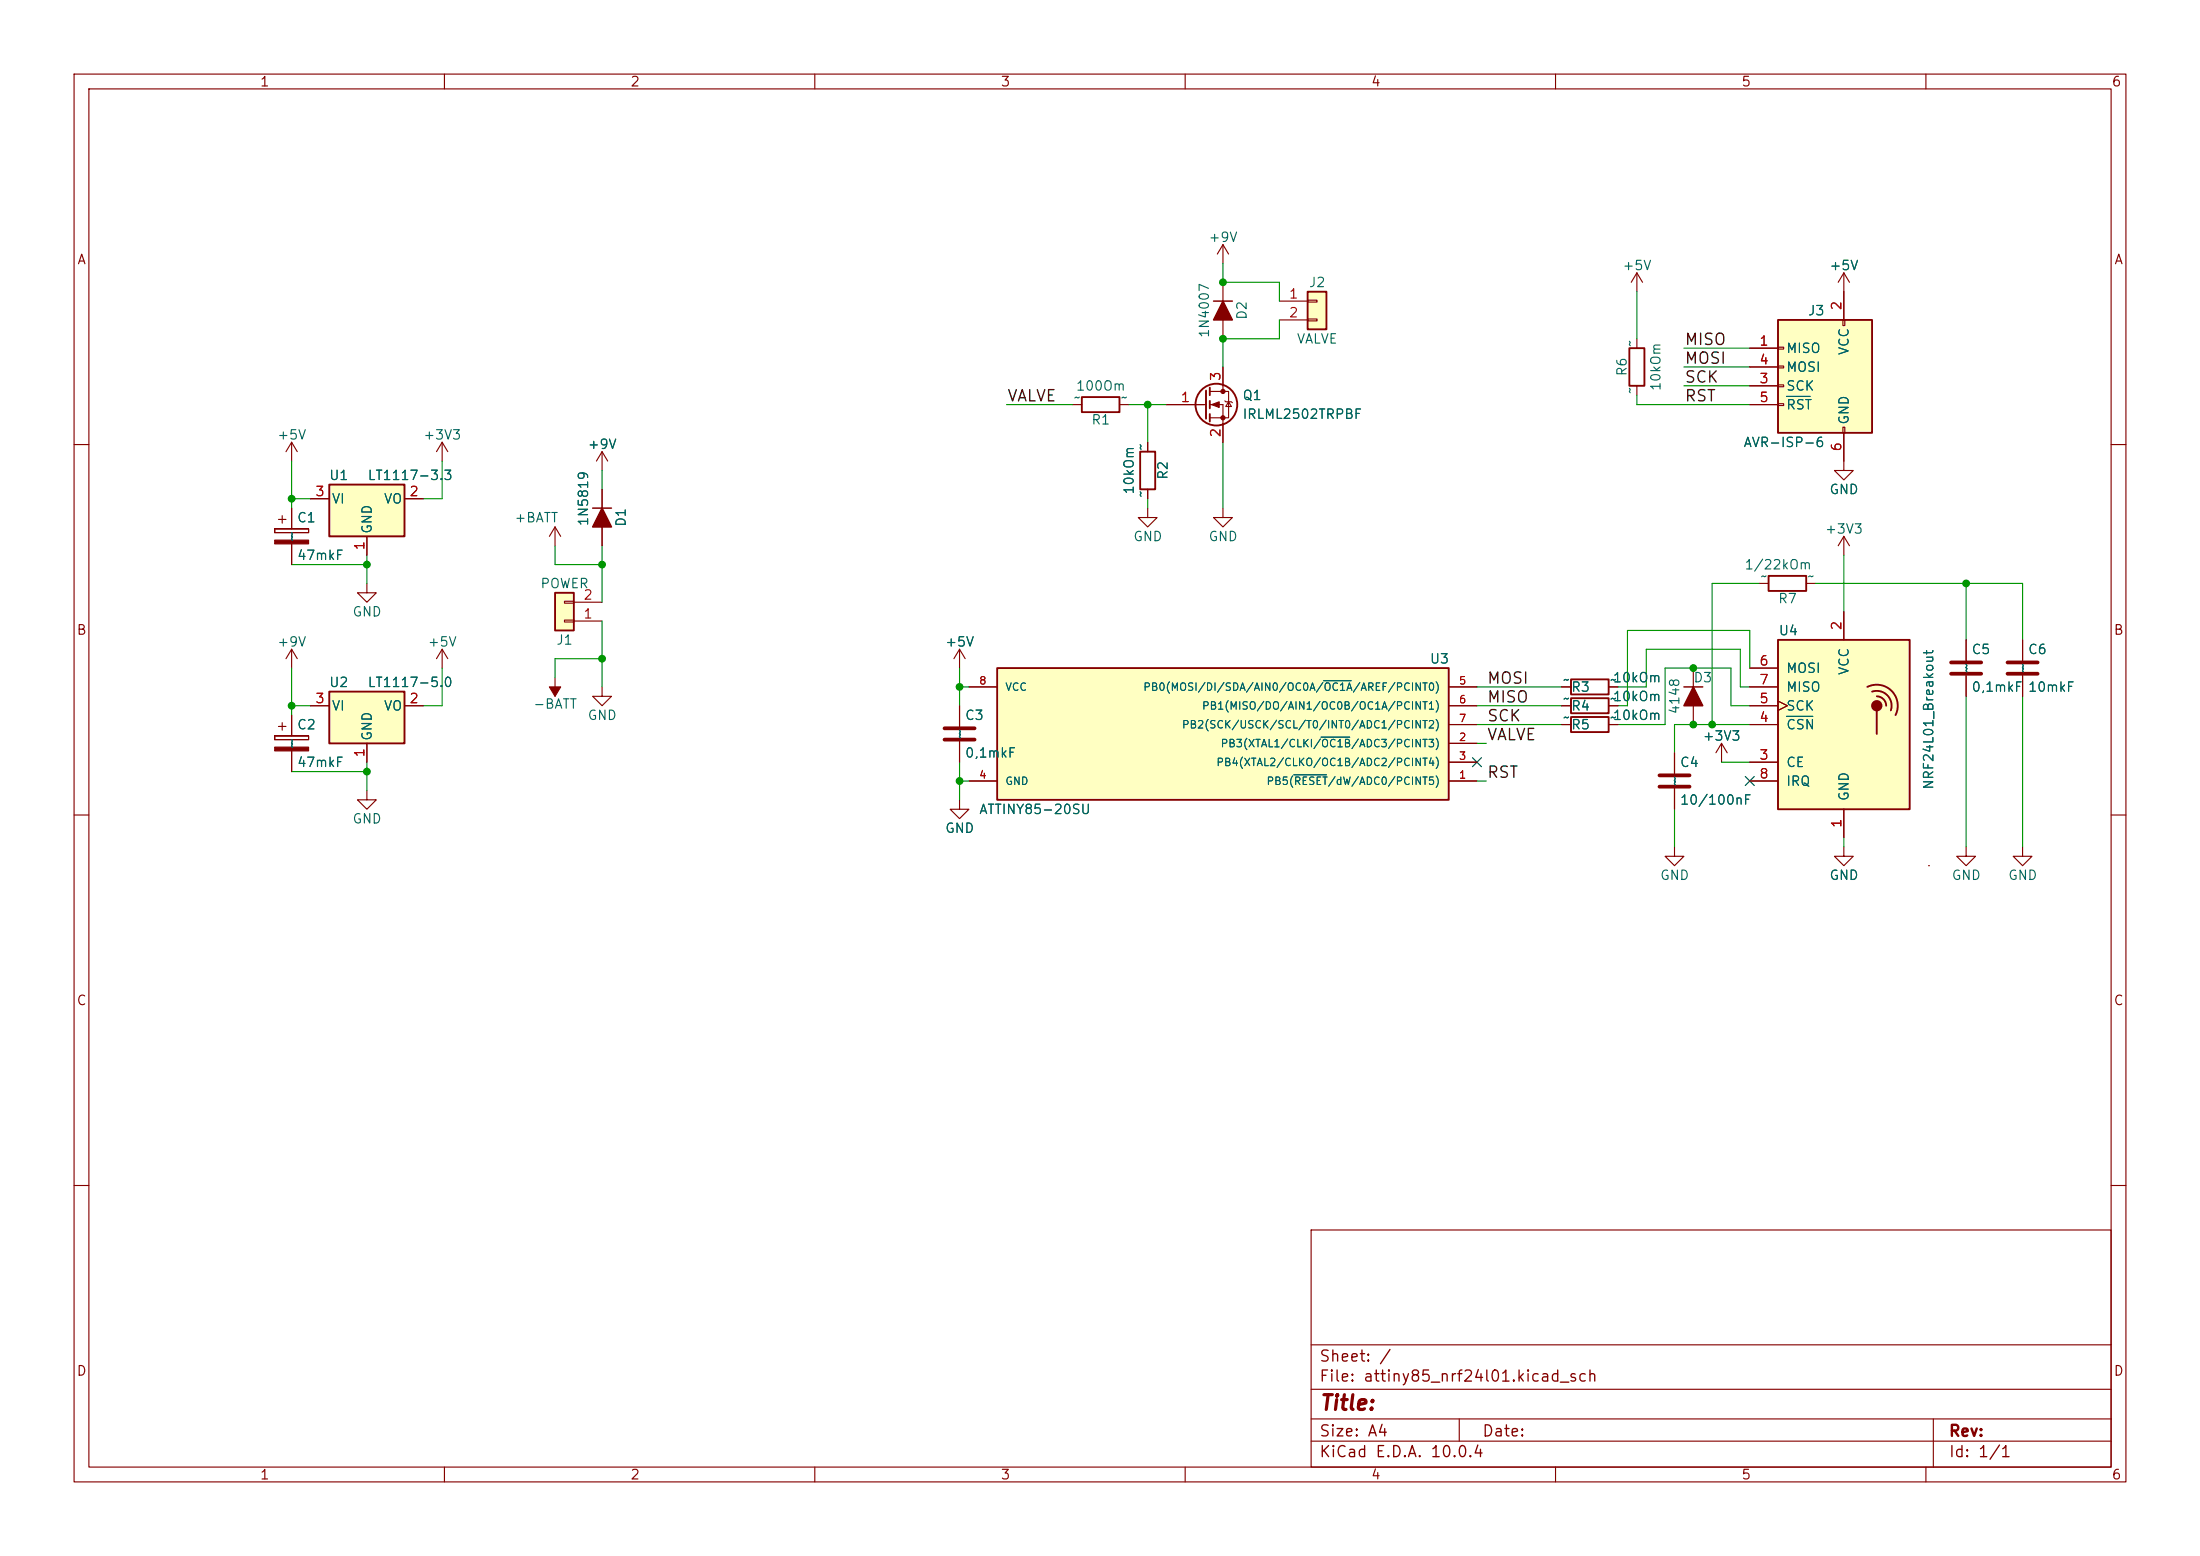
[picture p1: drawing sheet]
<svg xmlns="http://www.w3.org/2000/svg" width="297mm" height="210mm" viewBox="0 0 297 210" stroke-linecap="round" stroke-linejoin="round" font-family="sans-serif">
<g fill="none" stroke="#840000" stroke-width=".15">
<path d="M10 10h277v190h-277zM12 12h273v186h-273zM60 10v2M110 10v2M160 10v2M210 10v2M260 10v2M248.9 36.8v2.6M248.9 36.8l-.7 1.3M248.9 36.8l.8 1.3M221 45.7v1.3M221 52.1v1.2"/>
<path d="M10 60h2M248.9 62.2v1.3h1.3l-1.3 1.3-1.3-1.3h1.3M248.9 72.4l-.7 1.3M248.9 72.4l.8 1.3M248.9 72.4v2.5M285 60h2M10 110h2M129.5 108v1.2h1.3l-1.3 1.3-1.2-1.3h1.2M285 110h2M10 160h2M177 166h108v32h-108zM285 160h2"/>
<path d="M60 198v2M110 198v2M160 198v2M177 194.5h108M177 191.5h108M177 187.5h108M177 181.5h108M197 191.5v3M210 198v2M260 198v2M261 191.5v6.5"/>
</g>
<path d="M220 47h2v5.1h-2z" fill="none" stroke="#840000" stroke-width=".25"/>
<path d="M240 43.2h12.7v15.2h-12.7z" fill="#ffffc2"/>
<g fill="none" stroke="#840000" stroke-width=".15">
<path d="M248.9 39.4v3.8M236.2 47h3.8M236.2 52.1h3.8M236.2 49.5h3.8M236.2 54.6h3.8M240 46.9h.8v.2h-.8zM240 49.4h.8v.3h-.8zM240 51.9h.8v.3h-.8zM240 54.5h.8v.2h-.8zM248.8 43.2h.2v.7h-.2zM248.8 57.7h.2v.7h-.2zM248.9 58.4v3.8"/>
<path d="M237.5 78.7h1.3M243.8 78.7h1.3M228.6 90.2v7.6"/>
</g>
<path d="M240 43.2h12.7v15.2h-12.7zM238.8 77.7h5v2.1h-5z" fill="none" stroke="#840000" stroke-width=".25"/>
<path d="M241.2 53.5h3.2" fill="none" stroke="#006464" stroke-width=".15"/>
<path d="M227.3 92.7h2.6" fill="none" stroke="#840000" stroke-width=".2"/>
<path d="M228.6 92.7l1.3 2.6h-2.6z" fill="#840000" stroke="#840000" stroke-width=".2"/>
<path d="M176.5 39.4h2.6v5.1h-2.6z" fill="#ffffc2"/>
<path d="M176.5 39.4h2.6v5.1h-2.6z" fill="none" stroke="#840000" stroke-width=".25"/>
<path d="M172.7 40.6h3.8M172.7 43.2h3.8M176.5 40.5h1.3v.3h-1.3zM176.5 43.1h1.3v.2h-1.3zM165.1 68.6v1.3h1.3l-1.3 1.2-1.3-1.2h1.3" fill="none" stroke="#840000" stroke-width=".15"/>
<path d="M134.6 90.2h61v17.8h-61z" fill="#ffffc2"/>
<path d="M134.6 90.2h61v17.8h-61zM212.1 96.8h5.1v2h-5.1zM212.1 94.2h5.1v2.1h-5.1zM212.1 91.7h5.1v2h-5.1z" fill="none" stroke="#840000" stroke-width=".25"/>
<g fill="none" stroke="#840000" stroke-width=".15">
<path d="M165.1 38.1v7.6M221 36.8l-.8 1.3M221 36.8l.7 1.3M221 36.8v2.6M59.7 59.7l-.8 1.3M59.7 59.7l.8 1.3M59.7 59.7v2.5M49.5 78.7v1.3h1.3l-1.3 1.3-1.2-1.3h1.2M130.8 92.7h3.8M195.6 92.7h3.8M195.6 95.3h3.8M195.6 97.8h3.8"/>
<path d="M210.8 92.7h1.3M210.8 95.3h1.3M210.8 97.8h1.3M217.2 92.7h1.2M217.2 95.3h1.2M217.2 97.8h1.2M265.4 86.4v2.8M265.4 91.2v2.8M273 86.4v2.8M273 91.2v2.8M130.8 105.4h3.8M195.6 105.4h3.8"/>
<path d="M195.6 100.3h3.8M195.6 102.9h3.8M226.1 114.3v1.3h1.2l-1.2 1.2-1.3-1.2h1.3M226.1 101.6v2.8M226.1 106.4v2.8"/>
</g>
<path d="M178.3 99.5h3.9M178.7 91.9h3.7M174.7 104.6h4.4" fill="none" stroke="#006464" stroke-width=".15"/>
<path d="M163.8 40.6h2.6" fill="none" stroke="#840000" stroke-width=".2"/>
<path d="M165.1 40.6l1.3 2.6h-2.6z" fill="#840000" stroke="#840000" stroke-width=".2"/>
<path d="M263.4 89.4h4.1M263.4 90.9h4.1M271 89.4h4.1M271 90.9h4.1M224 104.6h4.1M224 106.2h4.1" fill="none" stroke="#840000" stroke-width=".51"/>
<path d="M44.4 65.4h10.2v7h-10.2z" fill="#ffffc2"/>
<g fill="none" stroke="#840000" stroke-width=".25">
<path d="M146 53.6h5.1v2h-5.1zM162.8 52.7v3.8M163.3 52.3v1M163.3 54.1v1M163.3 55.9v1M44.4 65.4h10.2v7h-10.2zM153.9 61h2.1v5h-2.1z"/>
<circle cx="164.2" cy="54.6" r="2.82"/>
</g>
<g fill="none" stroke="#840000" stroke-width=".15">
<path d="M165.1 33l-.8 1.3M165.1 33l.8 1.3M165.1 33v2.6M39.4 59.7l-.8 1.3M39.4 59.7l.7 1.3M39.4 59.7v2.5M144.8 54.6h1.2M151.1 54.6h1.3M154.9 59.7v1.3M157.5 54.6h5.1M162.6 54.6h.2M163.3 54.6h1.8v5.1"/>
<path d="M163.3 52.8h1.8M165.1 52.8h.8v3.6h-2.6M165.1 49.5v3.3M165.4 54.1l.1 .1h.7l.2 .2M165.9 54.2l.3 .7h-.7zM37.1 71.4v.5zM37.1 71.9h4.6zM37.1 71.4h4.6zM37.6 70.1h1M38.1 69.6v1M39.4 68.6v2.8M39.4 73.4v2.8"/>
<path d="M41.7 71.4v.5zM41.9 67.3h2.5M49.5 72.4v2.5M54.6 67.3h2.5M81.3 61l-.8 1.2M81.3 61l.7 1.2M81.3 61v2.5M154.9 68.6v1.3h1.3l-1.3 1.2-1.2-1.2h1.2M154.9 66v1.3M39.4 87.6v2.6M39.4 87.6l-.8 1.3M39.4 87.6l.7 1.3"/>
<path d="M59.7 87.6l-.8 1.3M59.7 87.6l.8 1.3M59.7 87.6v2.6M129.5 87.6l-.7 1.3M129.5 87.6l.8 1.3M129.5 87.6v2.6M129.5 95.3v2.7M129.5 100.1v2.8"/>
</g>
<g fill="#840000" stroke="#840000" stroke-width=".15">
<path d="M37.1 72.9h4.6v.5h-4.6z"/>
<path d="M163.6 54.6l1-.4v.8z"/>
<circle cx="165.1" cy="52.8" r=".28"/>
<circle cx="165.1" cy="56.4" r=".28"/>
</g>
<path d="M127.5 98.3h4.1M127.5 99.8h4.1" fill="none" stroke="#840000" stroke-width=".51"/>
<path d="M240 86.4h17.8v22.8h-17.8z" fill="#ffffc2"/>
<path d="M240 86.4h17.8v22.8h-17.8zM252.1 92.7a2.84 2.84 0 0 1 3.3 .5 2.84 2.84 0 0 1 .5 3.3M252.7 93.3a2.01 2.01 0 0 1 2.1 .5 2.01 2.01 0 0 1 .5 2.1M253.4 94a1.3 1.3 0 0 1 1.2 1.3M253.4 95.9v3.2" fill="none" stroke="#840000" stroke-width=".25"/>
<circle cx="253.4" cy="95.2" r=".63" fill="#840000" stroke="#840000" stroke-width=".25"/>
<g fill="none" stroke="#840000" stroke-width=".15">
<path d="M74.9 71.1v2.6M74.9 71.1l-.7 1.3M74.9 71.1l.8 1.3M81.3 66v7.7M37.1 99.3v.5zM37.1 99.8h4.6zM37.1 99.3h4.6zM37.6 98h1M38.1 97.5v1.1M39.4 96.5v2.8M41.7 99.3v.5zM74.9 91.4v2.6"/>
<path d="M81.3 92.7v1.3h1.2l-1.2 1.3-1.3-1.3h1.3M236.2 97.8h3.8M236.2 95.3h3.8M236.2 90.2h3.8M236.2 92.7h3.8M240 94.6l1.3 .7-1.3 .6M248.9 82.6v3.8M39.4 101.3v2.8M49.5 106.7v1.3h1.3l-1.3 1.2-1.2-1.2h1.2M232.4 100.3l-.8 1.3M232.4 100.3l.8 1.3M232.4 100.3v2.6"/>
<path d="M236.2 102.9h3.8M236.2 105.4h3.8M248.9 114.3v1.3h1.3l-1.3 1.2-1.3-1.2h1.3M248.9 109.2v3.8M260.3 116.8h.1M265.4 114.3v1.3h1.3l-1.3 1.2-1.2-1.2h1.2M273 114.3v1.3h1.3l-1.3 1.2-1.2-1.2h1.2"/>
</g>
<path d="M241.2 96.7h3.5" fill="none" stroke="#006464" stroke-width=".15"/>
<g fill="#840000" stroke="#840000" stroke-width=".15">
<path d="M74.2 92.7h1.5l-.8 1.3z"/>
<path d="M37.1 100.8h4.6v.5h-4.6z"/>
</g>
<path d="M80 68.6h2.5" fill="none" stroke="#840000" stroke-width=".2"/>
<path d="M81.3 68.6l1.2 2.5h-2.5z" fill="#840000" stroke="#840000" stroke-width=".2"/>
<path d="M74.9 80h2.6v5.1h-2.6z" fill="#ffffc2"/>
<path d="M74.9 80h2.6v5.1h-2.6z" fill="none" stroke="#840000" stroke-width=".25"/>
<path d="M76.2 83.7h1.3v.2h-1.3zM76.2 81.2h1.3v.2h-1.3zM77.5 83.8h3.8M77.5 81.3h3.8" fill="none" stroke="#840000" stroke-width=".15"/>
<path d="M44.4 93.3h10.2v7h-10.2z" fill="#ffffc2"/>
<path d="M44.4 93.3h10.2v7h-10.2z" fill="none" stroke="#840000" stroke-width=".25"/>
<g fill="none" stroke="#840000" stroke-width=".15">
<path d="M248.9 39.4v3.8M154.9 59.7v1.3M157.5 54.6h5.1M165.1 49.5v2.6M165.1 57.2v2.5M236.2 47h3.8M236.2 52.1h3.8M236.2 49.5h3.8M236.2 54.6h3.8M248.9 58.4v3.8M39.4 68.6v2.8M39.4 73.4v2.8"/>
<path d="M41.9 67.3h2.5M49.5 72.4v2.5M54.6 67.3h2.5M81.3 66v2.6M81.3 71.1v2.6M154.9 66v1.3M39.4 96.5v2.8M41.9 95.3h2.5M54.6 95.3h2.5M129.5 95.3v2.7M130.8 92.7h3.8M195.6 95.3h3.8"/>
<path d="M195.6 97.8h3.8M195.6 92.7h3.8M210.8 95.3h1.3M210.8 97.8h1.3M210.8 92.7h1.3M217.2 95.3h1.2M217.2 97.8h1.2M217.2 92.7h1.2M236.2 95.3h3.8M236.2 97.8h3.8M236.2 90.2h3.8M236.2 92.7h3.8"/>
<path d="M240 94.6l1.3 .7-1.3 .6M248.9 82.6v3.8M265.4 86.4v2.8M265.4 91.2v2.8M273 86.4v2.8M273 91.2v2.8M39.4 101.3v2.8M49.5 100.3v2.6M129.5 100.1v2.8M130.8 105.4h3.8M195.6 102.9h3.8M195.6 105.4h3.8"/>
<path d="M195.6 100.3h3.8M226.1 101.6v2.8M226.1 106.4v2.8M236.2 102.9h3.8M236.2 105.4h3.8M248.9 109.2v3.8"/>
</g>
<g fill="none" stroke="#009600" stroke-width=".15">
<path d="M165.1 35.6v2.5h7.6v2.5M221 39.4v6.3M135.9 54.6h8.9M152.4 54.6h5.1M154.9 54.6v5.1M165.1 59.7v8.9M172.7 43.2v2.5h-7.6v3.8M221 53.3v1.3h15.2M227.3 52.1h8.9M227.3 49.5h8.9M227.3 47h8.9M39.4 67.3h2.5"/>
<path d="M39.4 76.2h10.1M39.4 62.2v6.4M49.5 74.9v3.8M59.7 62.2v5.1h-2.6M74.9 73.7v2.5h6.4M81.3 63.5v2.5M81.3 73.7v7.6M154.9 67.3v1.3M237.5 78.7h-6.4v19.1M245.1 78.7h27.9v7.7M248.9 74.9v7.7M265.4 78.7v7.7"/>
<path d="M39.4 95.3h2.5M39.4 90.2v6.3M59.7 90.2v5.1h-2.6M81.3 83.8v8.9M81.3 88.9h-6.4v2.5M129.5 90.2v5.1M129.5 92.7h1.3M199.4 95.3h11.4M199.4 92.7h11.4M199.4 97.8h11.4M218.4 92.7h3.8v-5.1h12.7v5.1h1.3M236.2 90.2v-5.1h-16.5v10.2h-1.3"/>
<path d="M236.2 95.3h-2.5v-5.1h-8.9v7.6h-6.4M236.2 97.8h-10.1v3.8M265.4 94v20.3M273 94v20.3M39.4 104.1h10.1M49.5 102.9v3.8M129.5 105.4h1.3M129.5 102.9v5.1M199.4 105.4h1.3M199.4 100.3h1.3M226.1 109.2v5.1M232.4 102.9h3.8"/>
<path d="M248.9 113v1.3"/>
</g>
<path d="M198.8 102.3l1.2 1.2M200 102.3l-1.2 1.2M235.6 104.8l1.2 1.2M236.8 104.8l-1.2 1.2" fill="none" stroke="#000084" stroke-width=".15"/>
<path d="M241.2 53.5h3.2M178.3 99.5h3.9M178.7 91.9h3.7M241.2 96.7h3.5M174.7 104.6h4.4" fill="none" stroke="#006464" stroke-width=".15"/>
<g fill="#009600" stroke="#009600" stroke-width=".14">
<circle cx="49.5" cy="104.1" r=".46"/>
<circle cx="81.3" cy="76.2" r=".46"/>
<circle cx="39.4" cy="95.3" r=".46"/>
<circle cx="265.4" cy="78.7" r=".46"/>
<circle cx="165.1" cy="45.7" r=".46"/>
<circle cx="165.1" cy="38.1" r=".46"/>
<circle cx="228.6" cy="97.8" r=".46"/>
<circle cx="231.1" cy="97.8" r=".46"/>
<circle cx="228.6" cy="90.2" r=".46"/>
<circle cx="129.5" cy="105.4" r=".46"/>
<circle cx="154.9" cy="54.6" r=".46"/>
<circle cx="81.3" cy="88.9" r=".46"/>
<circle cx="129.5" cy="92.7" r=".46"/>
<circle cx="49.5" cy="76.2" r=".46"/>
<circle cx="39.4" cy="67.3" r=".46"/>
</g>
<text font-size="2" fill="#840000" x="178" y="190.8">Title:</text>
<g font-size="1.5" fill="#0f0f0f">
<text x="227.3" y="47">MISO</text>
<text x="227.3" y="52">SCK</text>
<text x="227.3" y="49.5">MOSI</text>
<text x="135.9" y="54.6">VALVE</text>
<text x="227.3" y="54.6">RST</text>
<text x="200.7" y="92.7">MOSI</text>
<text x="200.7" y="95.2">MISO</text>
<text x="200.7" y="100.3">VALVE</text>
<text x="200.7" y="97.8">SCK</text>
<text x="200.7" y="105.4">RST</text>
</g>
<g font-size="1.5" fill="#840000">
<text x="178" y="184.2">Sheet: /</text>
<text x="178" y="186.9">File: attiny85_nrf24l01.kicad_sch</text>
<text x="178" y="197.1">KiCad E.D.A. 10.0.4</text>
<text x="178" y="194.3">Size: A4</text>
<text x="200" y="194.3">Date:</text>
<text x="263" y="194.3">Rev:</text>
<text x="263" y="197.1">Id: 1/1</text>
</g>
<g font-size="1.3" fill="#840000">
<text x="35" y="12">1</text>
<text x="85" y="12">2</text>
<text x="135" y="12">3</text>
<text x="185" y="12">4</text>
<text x="235" y="12">5</text>
<text x="285" y="12">6</text>
<text x="10.3" y="36">A</text>
<text x="285.3" y="36">A</text>
<text x="10.3" y="86">B</text>
<text x="285.3" y="86">B</text>
<text x="10.3" y="136">C</text>
<text x="285.3" y="136">C</text>
<text x="10.3" y="186">D</text>
<text x="285.3" y="186">D</text>
<text x="35" y="200">1</text>
<text x="85" y="200">2</text>
<text x="135" y="200">3</text>
<text x="185" y="200">4</text>
<text x="235" y="200">5</text>
<text x="285" y="200">6</text>
</g>
<g font-size="1.3" fill="#006464">
<text x="163.1" y="33">+9V</text>
<text x="176.6" y="39.1">J2</text>
<text x="218.9" y="36.8">+5V</text>
<text x="246.9" y="36.8">+5V</text>
<text x="163.5" y="45.7" transform="rotate(-90 163.5 45.7)">1N4007</text>
<text x="168.6" y="43.3" transform="rotate(-90 168.6 43.3)">D2</text>
<text x="175" y="46.7">VALVE</text>
<text x="221" y="46.9" transform="rotate(-90 221 46.9)">~</text>
<text x="241" y="48">MISO</text>
<text x="244" y="42.9">J3</text>
<text x="145.2" y="53">100Om</text>
<text x="219.9" y="50.9" transform="rotate(-90 219.9 50.9)">R6</text>
<text x="221" y="53.3" transform="rotate(-90 221 53.3)">~</text>
<text x="224.5" y="52.9" transform="rotate(-90 224.5 52.9)">10kOm</text>
<text x="241" y="53">SCK</text>
<text x="241" y="50.5">MOSI</text>
<text x="249.9" y="48" transform="rotate(-90 249.9 48)">VCC</text>
<text x="37.3" y="59.6">+5V</text>
<text x="57" y="59.6">+3V3</text>
<text x="144.9" y="54.6">~</text>
<text x="147.2" y="57.6">R1</text>
<text x="151.2" y="54.6">~</text>
<text x="167.6" y="54.3">Q1</text>
<text x="167.6" y="56.9">IRLML2502TRPBF</text>
<text x="241" y="55.6">RST</text>
<text x="249.9" y="57.4" transform="rotate(-90 249.9 57.4)">GND</text>
<text x="44.3" y="65.1">U1</text>
<text x="49.5" y="65.1">LT1117-3.3</text>
<text x="79.2" y="60.9">+9V</text>
<text x="154.9" y="60.9" transform="rotate(-90 154.9 60.9)">~</text>
<text x="157.9" y="64.8" transform="rotate(-90 157.9 64.8)">R2</text>
<text x="235.3" y="60.7">AVR-ISP-6</text>
<text x="40" y="70.8">C1</text>
<text x="44.7" y="68.3">VI</text>
<text x="51.7" y="68.3">VO</text>
<text x="69.4" y="70.8">+BATT</text>
<text x="79.7" y="71.1" transform="rotate(-90 79.7 71.1)">1N5819</text>
<text x="84.8" y="71.2" transform="rotate(-90 84.8 71.2)">D1</text>
<text x="153.4" y="66.8" transform="rotate(-90 153.4 66.8)">10kOm</text>
<text x="154.9" y="67.2" transform="rotate(-90 154.9 67.2)">~</text>
<text x="246.9" y="67">GND</text>
<text x="40" y="75.9">47mkF</text>
<text x="40.3" y="72.7" transform="rotate(-90 40.3 72.7)">~</text>
<text x="50.5" y="72.1" transform="rotate(-90 50.5 72.1)">GND</text>
<text x="152.9" y="73.4">GND</text>
<text x="163.1" y="73.4">GND</text>
<text x="235.4" y="77.2">1/22kOm</text>
<text x="246.3" y="72.3">+3V3</text>
<text x="47.5" y="83.5">GND</text>
<text x="72.9" y="79.7">POWER</text>
<text x="237.6" y="78.7">~</text>
<text x="240" y="81.7">R7</text>
<text x="243.9" y="78.7">~</text>
<text x="37.3" y="87.6">+9V</text>
<text x="57.7" y="87.6">+5V</text>
<text x="75" y="87.3">J1</text>
<text x="127.5" y="87.6">+5V</text>
<text x="192.9" y="89.9">U3</text>
<text x="240" y="86.1">U4</text>
<text x="266.1" y="88.6">C5</text>
<text x="273.7" y="88.6">C6</text>
<text x="44.3" y="93">U2</text>
<text x="49.5" y="93">LT1117-5.0</text>
<text x="71.9" y="96">-BATT</text>
<text x="210.9" y="95.2">~</text>
<text x="210.9" y="92.7">~</text>
<text x="212" y="93.7">R3</text>
<text x="217.2" y="95.2">~</text>
<text x="217.2" y="92.7">~</text>
<text x="217.6" y="95">10kOm</text>
<text x="217.6" y="92.4">10kOm</text>
<text x="228.5" y="92.4">D3</text>
<text x="241" y="91.1">MOSI</text>
<text x="241" y="93.7">MISO</text>
<text x="249.9" y="91.2" transform="rotate(-90 249.9 91.2)">VCC</text>
<text x="266.1" y="93.7">0,1mkF</text>
<text x="266.4" y="90.5" transform="rotate(-90 266.4 90.5)">~</text>
<text x="273.7" y="93.7">10mkF</text>
<text x="274" y="90.5" transform="rotate(-90 274 90.5)">~</text>
<text x="40" y="98.8">C2</text>
<text x="40.3" y="100.7" transform="rotate(-90 40.3 100.7)">~</text>
<text x="44.7" y="96.2">VI</text>
<text x="50.5" y="100.1" transform="rotate(-90 50.5 100.1)">GND</text>
<text x="51.7" y="96.2">VO</text>
<text x="79.2" y="97.5">GND</text>
<text x="130.2" y="97.5">C3</text>
<text x="130.5" y="99.4" transform="rotate(-90 130.5 99.4)">~</text>
<text x="210.9" y="97.8">~</text>
<text x="212" y="98.8">R5</text>
<text x="212" y="96.2">R4</text>
<text x="217.2" y="97.8">~</text>
<text x="217.6" y="97.5">10kOm</text>
<text x="227" y="96.5" transform="rotate(-90 227 96.5)">4148</text>
<text x="229.8" y="100.3">+3V3</text>
<text x="241" y="98.8">CSN</text>
<text x="241" y="96.2">SCK</text>
<text x="40" y="103.8">47mkF</text>
<text x="130.2" y="102.6">0,1mkF</text>
<text x="226.7" y="103.8">C4</text>
<text x="227" y="105.8" transform="rotate(-90 227 105.8)">~</text>
<text x="241" y="103.8">CE</text>
<text x="241" y="106.4">IRQ</text>
<text x="261.3" y="106.7" transform="rotate(-90 261.3 106.7)">NRF24L01_Breakout</text>
<text x="47.5" y="111.5">GND</text>
<text x="127.5" y="112.7">GND</text>
<text x="132.1" y="110.2">ATTINY85-20SU</text>
<text x="226.7" y="108.9">10/100nF</text>
<text x="249.9" y="108.2" transform="rotate(-90 249.9 108.2)">GND</text>
<text x="224" y="119.1">GND</text>
<text x="246.9" y="119.1">GND</text>
<text x="263.4" y="119.1">GND</text>
<text x="271" y="119.1">GND</text>
</g>
<g font-size="1.3" fill="#a90000">
<text x="173.9" y="40.6">1</text>
<text x="248.9" y="42" transform="rotate(-90 248.9 42)">2</text>
<text x="173.9" y="43.2">2</text>
<text x="237.4" y="47">1</text>
<text x="165.1" y="51.5" transform="rotate(-90 165.1 51.5)">3</text>
<text x="237.4" y="52">3</text>
<text x="237.4" y="49.5">4</text>
<text x="159.3" y="54.6">1</text>
<text x="165.1" y="59.1" transform="rotate(-90 165.1 59.1)">2</text>
<text x="237.4" y="54.6">5</text>
<text x="248.9" y="61" transform="rotate(-90 248.9 61)">6</text>
<text x="42.5" y="67.3">3</text>
<text x="55.2" y="67.3">2</text>
<text x="49.5" y="74.4" transform="rotate(-90 49.5 74.4)">1</text>
<text x="78.7" y="83.8">1</text>
<text x="78.7" y="81.3">2</text>
<text x="248.9" y="85.2" transform="rotate(-90 248.9 85.2)">2</text>
<text x="42.5" y="95.2">3</text>
<text x="55.2" y="95.2">2</text>
<text x="237.4" y="95.2">5</text>
<text x="237.4" y="90.1">6</text>
<text x="237.4" y="92.7">7</text>
<text x="237.4" y="97.8">4</text>
<text x="49.5" y="102.3" transform="rotate(-90 49.5 102.3)">1</text>
<text x="237.4" y="102.8">3</text>
<text x="237.4" y="105.4">8</text>
<text x="248.9" y="111.8" transform="rotate(-90 248.9 111.8)">1</text>
</g>
<g font-size="1" fill="#a90000">
<text x="132.1" y="92.6">8</text>
<text x="196.9" y="92.6">5</text>
<text x="196.9" y="95.2">6</text>
<text x="196.9" y="100.3">2</text>
<text x="196.9" y="97.7">7</text>
<text x="132.1" y="105.3">4</text>
<text x="196.9" y="105.3">1</text>
<text x="196.9" y="102.8">3</text>
</g>
<g font-size="1" fill="#006464">
<text x="135.6" y="93.5">VCC</text>
<text x="154.3" y="93.5">PB0(MOSI/DI/SDA/AIN0/OC0A/OC1A/AREF/PCINT0)</text>
<text x="159.5" y="98.6">PB2(SCK/USCK/SCL/T0/INT0/ADC1/PCINT2)</text>
<text x="162.2" y="96">PB1(MISO/DO/AIN1/OC0B/OC1A/PCINT1)</text>
<text x="164.7" y="101.1">PB3(XTAL1/CLKI/OC1B/ADC3/PCINT3)</text>
<text x="135.6" y="106.2">GND</text>
<text x="164.1" y="103.6">PB4(XTAL2/CLKO/OC1B/ADC2/PCINT4)</text>
<text x="170.9" y="106.2">PB5(RESET/dW/ADC0/PCINT5)</text>
</g>
</svg>
